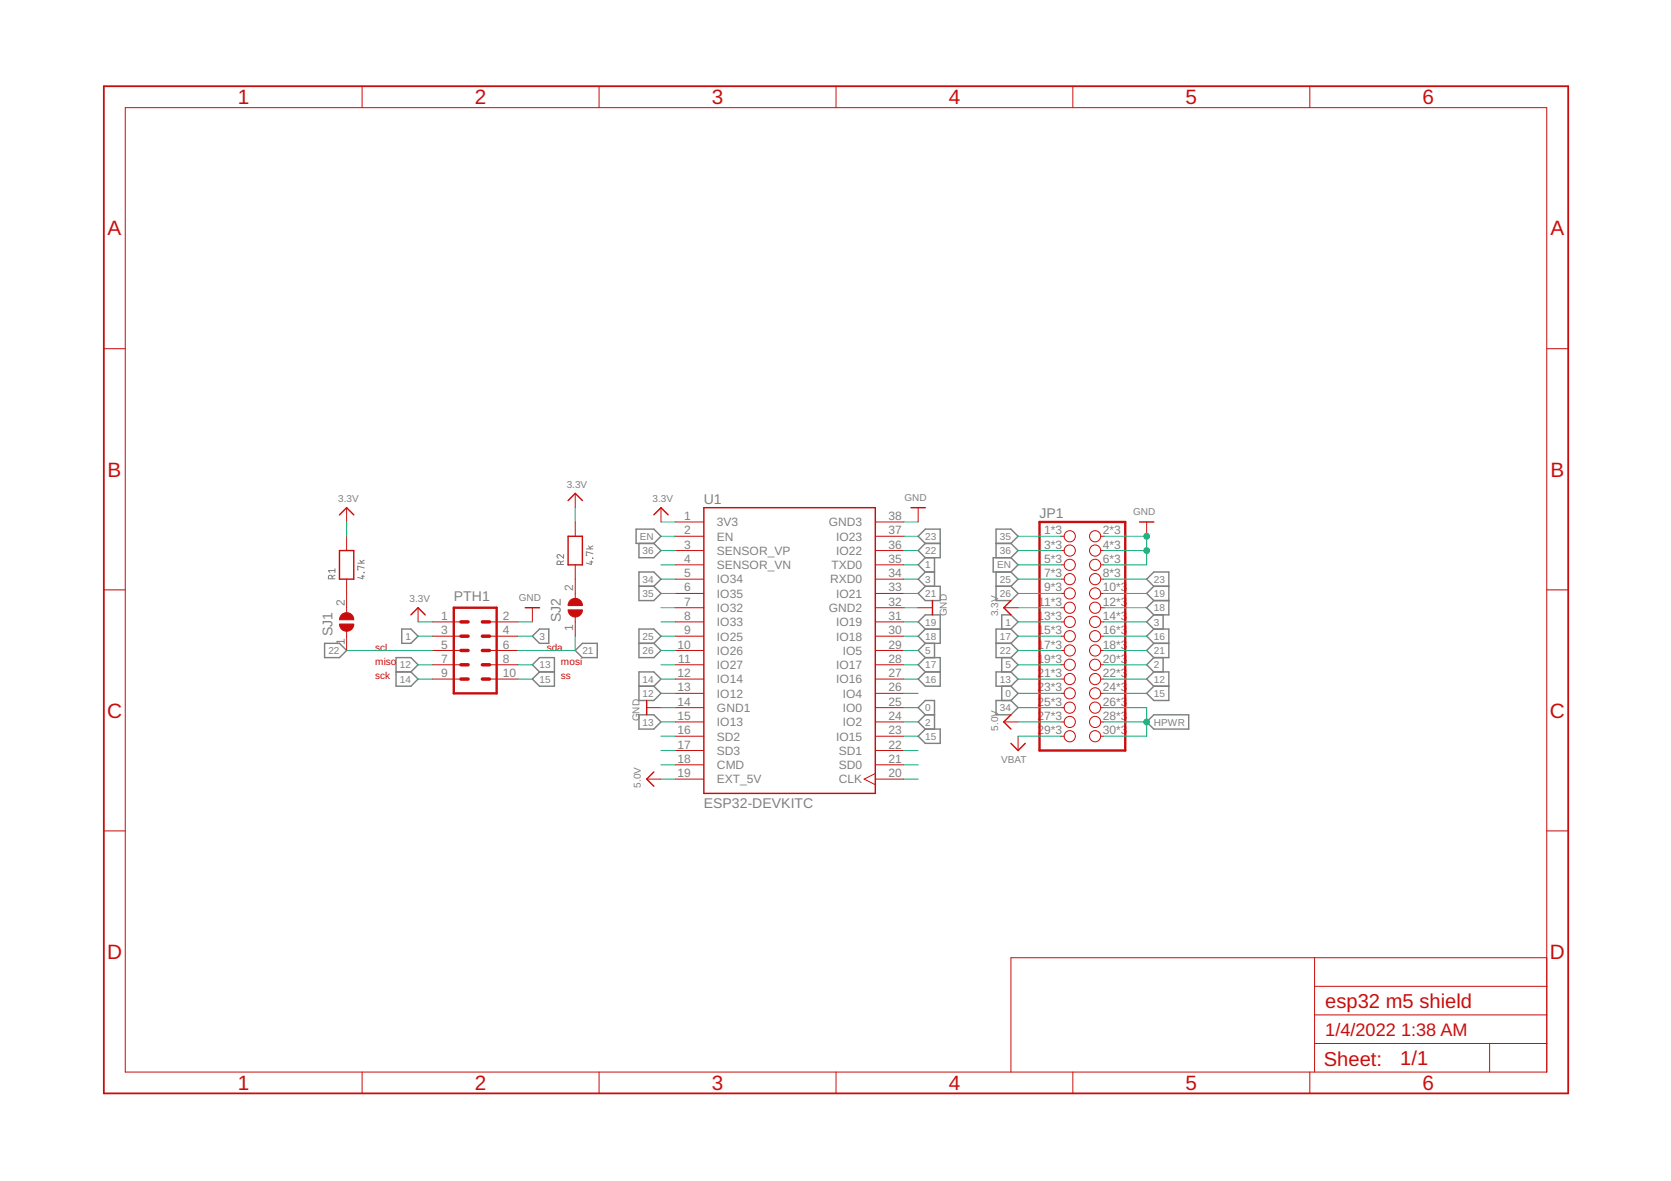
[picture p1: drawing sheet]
<svg xmlns="http://www.w3.org/2000/svg" width="297mm" height="210mm" viewBox="0 0 297 210" stroke-linecap="round" stroke-linejoin="round" font-family="sans-serif">
<g fill="none" stroke="#808080" stroke-width=".18">
<path d="M64 99.6l.4 .5M64.7 99.6l-.5 .3M100.2 98.6v.6l-.7-.5a.32 .32 0 0 0-.5 .1 .32 .32 0 0 0 .3 .4M100.2 99.7l-.5 .2M104.2 97.6h1.2M104.6 97l.4 .6M104.9 99.9h.5M105.1 99.7v.6l-.9-.2M105.3 99.2l.1 .1zM105.4 98.4l-1.2-.3v.6h.2M105.4 97l-.6 .3M59 102.9l-.1-.6-.3-.1-.2 .2v.5h1.1"/>
<path d="M59.5 102.2l-.5 .3M59.5 101.4h-1.1l.2 .3M59.5 101.1v.6M63.6 100.1h1.1M64.2 102.4h.5M64.5 102.2v.7l-.9-.3M64.7 101.7v.1zM64.7 100.9l-1.1-.3v.7h.1M99.7 100.3l-.1-.4-.2-.2-.3 .1-.1 .5h1.2"/>
</g>
<g fill="none" stroke="#808080" stroke-width=".25">
<path d="M113.1 94h3.1l1.3 1.3-1.3 1.3h-3.1zM113.6 96.6v2.5h2.6l1.3-1.2-1.3-1.3M164.5 96.6h2.6M164.5 96.6l-1.3-1.3 1.3-1.3h2.6v5.1h-2.6M164.5 99.1l-1.3 1.3 1.3 1.3M164.5 96.6l-1.3 1.3 1.3 1.2M166.1 99.1v5.1M177.1 96.6h2.6M179.7 96.6l1.3-1.3-1.3-1.3h-2.6v5.1M179.7 96.6l1.3 1.3-1.3 1.2M179.7 99.1h-3.1v2.6h3.1M179.7 99.1l1.3 1.3-1.3 1.3"/>
<path d="M57.7 114.3h2.6l1.3 1.3-1.3 1.3h-2.6zM70.4 116.9h2.6l1.3 1.3-1.3 1.2 1.3 1.3-1.3 1.3h-2.6zM70.4 119.4h2.6M71.4 111.8h1.6l1.3 1.3-1.3 1.2h-1.6zM94.6 118.2l1.3-1.3h2.7v5.1h-2.7l-1.3-1.3 1.3-1.3zM94.6 113.1l1.3-1.3h1.7v2.5h-1.7zM95.9 119.4h2.7M103.5 114.3h2.7v2.6h-2.7l-1.2-1.3zM113.6 101.7h2.6l1.3 1.2-1.3 1.3 1.3 1.3-1.3 1.2h-2.6zM113.6 104.2h2.6M113.6 111.8h2.6l1.3 1.3-1.3 1.2 1.3 1.3-1.3 1.3h-2.6zM113.6 119.4h2.6l1.3 1.3-1.3 1.3 1.3 1.2-1.3 1.3h-2.6z"/>
<path d="M113.6 114.3h2.6M163.2 105.5l1.3-1.3h2.6v2.5h-2.6zM164.5 111.8l-1.3 1.3 1.3 1.2M164.5 114.3l-1.3 1.3 1.3 1.3M164.5 116.9l-1.3 1.3 1.3 1.2M164.5 101.7h1.6M164.5 116.9h2.6v5.1h-2.6l-1.3-1.3 1.3-1.3M164.5 111.8l-1.3-1.3 1.3-1.2h2.6v5h-2.6M164.5 111.8h2.6M164.5 119.4h2.6M164.5 101.7l-1.3 1.2 1.3 1.3M166.1 114.3v2.6"/>
<path d="M177.1 101.7v5h2.6l1.3-1.2-1.3-1.3M177.1 104.2h2.6M177.1 114.3h2.6M178.1 111.8v-2.5h1.6l1.3 1.2-1.3 1.3M178.1 116.9v2.5M179.7 111.8h-2.6v5.1h2.6M179.7 119.4h-2.6v2.6h2.6M179.7 101.7l1.3 1.2-1.3 1.3M179.7 111.8l1.3 1.3-1.3 1.2M179.7 114.3l1.3 1.3-1.3 1.3M179.7 116.9l1.3 1.3-1.3 1.2M179.7 119.4l1.3 1.3-1.3 1.3"/>
<path d="M205.1 106.7h2.7M205.1 104.2h2.7M205.1 119.4l-1.3 1.3 1.3 1.3M205.1 104.2l-1.3-1.3 1.3-1.2h2.7v7.6h-2.7M205.1 114.3h2.7M205.1 111.8h2.7v5.1h-2.7M205.1 119.4h2.7v5.1h-2.7l-1.3-1.3 1.3-1.2M205.1 111.8l-1.3 1.3 1.3 1.2M205.1 114.3l-1.3 1.3 1.3 1.3M205.1 116.9l-1.3 1.3 1.3 1.2M205.1 104.2l-1.3 1.3 1.3 1.2M205.1 106.7l-1.3 1.3 1.3 1.3"/>
<path d="M205.1 109.3l-1.3 1.2 1.3 1.3M206.8 109.3v2.5M206.8 116.9v2.5M113.6 127h2.6l1.3 1.3-1.3 1.3h-2.6zM113.6 122h2.6M163.2 130.9l1.3-1.3h2.6v2.5h-2.6zM164.5 127l-1.3 1.3 1.3 1.3M164.5 127l-1.3-1.2 1.3-1.3h1.6v5.1M164.5 127h1.6M177.1 124.5h2.6l1.3 1.3-1.3 1.2h-2.6zM178.1 122v2.5M179.7 122l1.3 1.2-1.3 1.3"/>
<path d="M203.8 128.3l1.3-1.3h6.2v2.6h-6.2zM205.1 122h2.7"/>
</g>
<g fill="none" stroke="#c90d0c" stroke-width=".25">
<path d="M60.3 97.9h2.6v5h-2.6zM60.3 91.5l1.3-1.3 1.3 1.3M101 95.3h2.5v5.1h-2.5zM101 89l1.3-1.3 1.2 1.3M116.2 91.5l1.3-1.3 1.3 1.3M125.1 90.2h30.5v50.8h-30.5zM161.9 90.2h2.6M202.6 92.8h2.5M73 109.3l1.3-1.3 1.3 1.3M93.4 108h2.5M165.8 106.7v2.6M179.7 106.7l-1.3 1.3 1.3 1.3"/>
<path d="M115 124.5v2.5M116.2 137.2l-1.2 1.3 1.2 1.2M179.7 127l-1.3 1.3 1.3 1.3M179.7 132.1l1.3 1.3 1.2-1.3"/>
</g>
<g fill="none" stroke="#c90d0c" stroke-width=".18">
<path d="M22.3 19.1h252.7v171.4h-252.7zM64.4 15.3v3.8M106.5 15.3v3.8M148.6 15.3v3.8M190.7 15.3v3.8M232.8 15.3v3.8M18.5 62h3.8M275 62h3.8M61.6 90.2v2.6M61.6 95.3v2.6M102.3 87.7v2.5M102.3 92.8v2.5"/>
<path d="M117.5 90.2v2.6M120 92.8h5.1M120 95.3h5.1M120 97.9h5.1M155.6 92.8h5.1M155.6 95.3h5.1M155.6 97.9h5.1M163.2 90.2v2.6M188.6 95.3h.6M188.6 97.9h.6M195.7 95.3h.5M195.7 97.9h.5"/>
<path d="M203.8 92.8v2.5M18.5 104.8h3.8M61.6 102.9v6M61.6 112.2v3.4M74.3 108v2.5M76.9 110.5h5M76.9 113.1h5M76.9 115.6h5M76.9 118.2h5M87 110.5h5.1M87 113.1h5.1M87 115.6h5.1"/>
<path d="M87 118.2h5.1M94.6 108v2.5M102.3 100.4v6M102.3 109.7v3.4M120 100.4h5.1M120 102.9h5.1M120 105.5h5.1M120 108h5.1M120 110.5h5.1M120 113.1h5.1M120 115.6h5.1M120 118.2h5.1"/>
<path d="M155.6 100.4h5.1M155.6 102.9h5.1M155.6 105.5h5.1M155.6 108h5.1M155.6 110.5h5.1M155.6 113.1h5.1M155.6 115.6h5.1M155.6 118.2h5.1M163.2 108h2.6M178.4 108h2.6M188.6 100.4h.6M188.6 102.9h.6"/>
<path d="M188.6 105.5h.6M188.6 108h.6M188.6 110.5h.6M188.6 113.1h.6M188.6 115.6h.6M188.6 118.2h.6M195.7 100.4h.5M195.7 102.9h.5M195.7 105.5h.5M195.7 108h.5M195.7 110.5h.5M195.7 113.1h.5"/>
<path d="M195.7 115.6h.5M195.7 118.2h.5M275 104.8h3.8M76.9 120.7h5M87 120.7h5.1M115 125.8h2.5M115 138.5h2.5M120 120.7h5.1M120 123.2h5.1M120 125.8h5.1M120 128.3h5.1M120 130.9h5.1"/>
<path d="M120 133.4h5.1M120 135.9h5.1M120 138.5h5.1M155.6 120.7h5.1M155.6 123.2h5.1M155.6 125.8h5.1M155.6 128.3h5.1M155.6 130.9h5.1M155.6 133.4h5.1M155.6 135.9h5.1M155.6 138.5h5.1M155.6 137.5l-2 1 2 1"/>
<path d="M178.4 128.3h2.6M181 130.9v2.5M188.6 120.7h.6M188.6 123.2h.6M188.6 125.8h.6M188.6 128.3h.6M188.6 130.9h.6M195.7 120.7h.5M195.7 123.2h.5M195.7 125.8h.5M195.7 128.3h.5M195.7 130.9h.5"/>
<path d="M18.5 147.7h3.8M275 147.7h3.8M233.7 170.2v20.3M233.7 175.3h41.3M275 170.2h-95.3v20.3M64.4 190.5v3.8M106.5 190.5v3.8M148.6 190.5v3.8M190.7 190.5v3.8M232.8 190.5v3.8M233.7 185.5h41.3M233.7 180.4h41.3"/>
<path d="M264.8 185.5v5"/>
<circle cx="190.2" cy="97.9" r=".99"/>
<circle cx="190.2" cy="95.3" r=".99"/>
<circle cx="194.7" cy="95.3" r=".99"/>
<circle cx="194.7" cy="97.9" r=".99"/>
<circle cx="190.2" cy="100.4" r=".99"/>
<circle cx="190.2" cy="102.9" r=".99"/>
<circle cx="190.2" cy="105.5" r=".99"/>
<circle cx="190.2" cy="108" r=".99"/>
<circle cx="190.2" cy="110.5" r=".99"/>
<circle cx="190.2" cy="113.1" r=".99"/>
<circle cx="190.2" cy="115.6" r=".99"/>
<circle cx="190.2" cy="118.2" r=".99"/>
<circle cx="194.7" cy="102.9" r=".99"/>
<circle cx="194.7" cy="105.5" r=".99"/>
<circle cx="194.7" cy="110.5" r=".99"/>
<circle cx="194.7" cy="113.1" r=".99"/>
<circle cx="194.7" cy="115.6" r=".99"/>
<circle cx="194.7" cy="108" r=".99"/>
<circle cx="194.7" cy="118.2" r=".99"/>
<circle cx="194.7" cy="100.4" r=".99"/>
<circle cx="190.2" cy="123.2" r=".99"/>
<circle cx="190.2" cy="128.3" r=".99"/>
<circle cx="190.2" cy="130.9" r=".99"/>
<circle cx="190.2" cy="120.7" r=".99"/>
<circle cx="190.2" cy="125.8" r=".99"/>
<circle cx="194.7" cy="123.2" r=".99"/>
<circle cx="194.7" cy="130.9" r=".99"/>
<circle cx="194.7" cy="128.3" r=".99"/>
<circle cx="194.7" cy="120.7" r=".99"/>
<circle cx="194.7" cy="125.8" r=".99"/>
</g>
<path d="M184.8 92.8h15.2v40.6h-15.2zM80.7 108h7.6v15.2h-7.6z" fill="none" stroke="#c90d0c" stroke-width=".42"/>
<path d="M81.9 118.2h1.3M81.9 115.6h1.3M81.9 113.1h1.3M81.9 110.5h1.3M85.7 118.2h1.3M85.7 115.6h1.3M85.7 113.1h1.3M85.7 110.5h1.3M81.9 120.7h1.3M85.7 120.7h1.3" fill="none" stroke="#c90d0c" stroke-width=".61"/>
<g fill="#c90d0c" stroke="#c90d0c" stroke-width=".18">
<path d="M60.8 109.2a1.27 1.27 0 0 1 1.3-.2 1.27 1.27 0 0 1 .8 1.2h-2.6l.1-.5z" fill-rule="evenodd"/>
<path d="M60.3 110.9h2.6a1.27 1.27 0 0 1-1.3 1.3 1.27 1.27 0 0 1-1.3-1.3z" fill-rule="evenodd"/>
<path d="M101.4 106.7a1.27 1.27 0 0 1 1.4-.2 1.27 1.27 0 0 1 .7 1.1h-2.5l.1-.4z" fill-rule="evenodd"/>
<path d="M101 108.4h2.5a1.27 1.27 0 0 1-1.2 1.3 1.27 1.27 0 0 1-1.3-1.3z" fill-rule="evenodd"/>
</g>
<path d="M18.5 15.3h260.3v179h-260.3z" fill="none" stroke="#c90d0c" stroke-width=".32"/>
<g fill="none" stroke="#0dab76" stroke-width=".18">
<path d="M61.6 92.8v2.5M102.3 90.2v2.6M117.5 95.3h2.5M117.5 97.9h2.5M117.5 92.8h2.5M160.7 95.3h2.5M160.7 97.9h2.5M160.7 92.8h2.5M181 95.3h7.6M181 97.9h7.6M196.2 95.3h7.6v5.1h-7.6M196.2 97.9h7.6"/>
<path d="M61.6 115.6h15.3M74.3 113.1h2.6M74.3 110.5h2.6M74.3 118.2h2.6M92.1 113.1h2.5M92.1 110.5h2.5M92.1 118.2h2.5M102.3 113.1v2.5h-10.2M117.5 105.5h2.5M117.5 100.4h2.5M117.5 102.9h2.5M117.5 113.1h2.5"/>
<path d="M117.5 115.6h2.5M117.5 108h2.5M117.5 110.5h2.5M117.5 118.2h2.5M160.7 105.5h2.5M160.7 100.4h2.5M160.7 102.9h2.5M160.7 113.1h2.5M160.7 115.6h2.5M160.7 108h2.5M160.7 110.5h2.5M160.7 118.2h2.5"/>
<path d="M181 105.5h7.6M181 100.4h7.6M181 102.9h7.6M181 113.1h7.6M181 115.6h7.6M181 108h7.6M181 110.5h7.6M181 118.2h7.6M196.2 105.5h7.6M196.2 102.9h7.6M196.2 113.1h7.6M196.2 115.6h7.6"/>
<path d="M196.2 108h7.6M196.2 110.5h7.6M196.2 118.2h7.6M74.3 120.7h2.6M92.1 120.7h2.5M117.5 120.7h2.5M117.5 128.3h2.5M117.5 123.2h2.5M117.5 125.8h2.5M117.5 138.5h2.5M117.5 130.9h2.5M117.5 133.4h2.5"/>
<path d="M117.5 135.9h2.5M160.7 120.7h2.5M160.7 128.3h2.5M160.7 123.2h2.5M160.7 125.8h2.5M160.7 138.5h2.5M160.7 130.9h2.5M160.7 133.4h2.5M160.7 135.9h2.5M181 120.7h7.6M181 128.3h7.6M181 123.2h7.6"/>
<path d="M181 125.8h7.6M181 130.9h7.6M196.2 120.7h7.6M196.2 128.3h7.6M196.2 123.2h7.6M196.2 125.8h7.6v5.1h-7.6"/>
</g>
<g fill="#0dab76" stroke="#0dab76" stroke-width=".18">
<circle cx="203.8" cy="128.3" r=".51"/>
<circle cx="203.8" cy="95.3" r=".51"/>
<circle cx="203.8" cy="97.9" r=".51"/>
</g>
<g font-size="3.7" fill="#c90d0c">
<text x="42.3" y="18.5">1</text>
<text x="84.4" y="18.5">2</text>
<text x="126.5" y="18.5">3</text>
<text x="168.6" y="18.5">4</text>
<text x="210.8" y="18.5">5</text>
<text x="252.9" y="18.5">6</text>
<text x="19.1" y="41.8">A</text>
<text x="275.6" y="41.8">A</text>
<text x="19.1" y="84.7">B</text>
<text x="275.6" y="84.7">B</text>
<text x="19" y="127.5">C</text>
<text x="275.5" y="127.5">C</text>
<text x="19" y="170.4">D</text>
<text x="275.5" y="170.4">D</text>
<text x="42.3" y="193.7">1</text>
<text x="84.4" y="193.7">2</text>
<text x="126.5" y="193.7">3</text>
<text x="168.6" y="193.7">4</text>
<text x="210.8" y="193.7">5</text>
<text x="252.9" y="193.7">6</text>
</g>
<g font-size="3.6" fill="#c90d0c">
<text x="235.6" y="179.1">esp32 m5 shield</text>
<text x="235.3" y="189.4">Sheet:</text>
<text x="248.9" y="189.3">1/1</text>
</g>
<g font-size="3.2" fill="#c90d0c">
<text x="235.6" y="184.2">1/4/2022</text>
<text x="249" y="184.2">1:38 AM</text>
</g>
<g font-size="2.5" fill="#808080">
<text x="125.1" y="89.6">U1</text>
<text x="184.8" y="92.1">JP1</text>
<text x="80.7" y="106.7">PTH1</text>
<text x="59.1" y="113.1" transform="rotate(-90 59.1 113.1)">SJ1</text>
<text x="99.7" y="110.5" transform="rotate(-90 99.7 110.5)">SJ2</text>
<text x="125.1" y="143.6">ESP32-DEVKITC</text>
</g>
<g font-size="2.1" fill="#808080">
<text x="121.6" y="92.4">1</text>
<text x="121.6" y="95">2</text>
<text x="127.5" y="93.5">3V3</text>
<text x="147.3" y="93.5">GND3</text>
<text x="157.9" y="95">37</text>
<text x="157.9" y="92.4">38</text>
<text x="185.6" y="95">1*3</text>
<text x="196" y="95">2*3</text>
<text x="121.6" y="97.5">3</text>
<text x="121.6" y="100">4</text>
<text x="127.5" y="96.1">EN</text>
<text x="127.5" y="98.6">SENSOR_VP</text>
<text x="127.5" y="101.1">SENSOR_VN</text>
<text x="147.8" y="101.1">TXD0</text>
<text x="148.6" y="98.6">IO22</text>
<text x="148.6" y="96.1">IO23</text>
<text x="157.9" y="100">35</text>
<text x="157.9" y="97.5">36</text>
<text x="185.6" y="97.5">3*3</text>
<text x="185.6" y="100">5*3</text>
<text x="196" y="97.5">4*3</text>
<text x="196" y="100">6*3</text>
<text x="61.3" y="107.6" transform="rotate(-90 61.3 107.6)">2</text>
<text x="101.9" y="105.1" transform="rotate(-90 101.9 105.1)">2</text>
<text x="121.6" y="102.6">5</text>
<text x="121.6" y="105.1">6</text>
<text x="121.6" y="107.6">7</text>
<text x="127.5" y="103.7">IO34</text>
<text x="127.5" y="106.2">IO35</text>
<text x="147.6" y="103.7">RXD0</text>
<text x="148.6" y="106.2">IO21</text>
<text x="157.9" y="107.6">32</text>
<text x="157.9" y="105.1">33</text>
<text x="157.9" y="102.6">34</text>
<text x="184.6" y="107.6">11*3</text>
<text x="185.6" y="102.6">7*3</text>
<text x="185.6" y="105.1">9*3</text>
<text x="196" y="102.6">8*3</text>
<text x="196" y="105.1">10*3</text>
<text x="196" y="107.6">12*3</text>
<text x="78.4" y="110.2">1</text>
<text x="78.4" y="112.7">3</text>
<text x="89.4" y="110.2">2</text>
<text x="89.4" y="112.7">4</text>
<text x="101.9" y="112.1" transform="rotate(-90 101.9 112.1)">1</text>
<text x="121.6" y="110.2">8</text>
<text x="121.6" y="112.7">9</text>
<text x="127.5" y="108.8">IO32</text>
<text x="127.5" y="111.3">IO33</text>
<text x="127.5" y="113.8">IO25</text>
<text x="147.3" y="108.8">GND2</text>
<text x="148.6" y="113.8">IO18</text>
<text x="148.6" y="111.3">IO19</text>
<text x="157.9" y="112.7">30</text>
<text x="157.9" y="110.2">31</text>
<text x="184.4" y="110.2">13*3</text>
<text x="184.4" y="112.7">15*3</text>
<text x="196" y="110.2">14*3</text>
<text x="196" y="112.7">16*3</text>
<text x="61.3" y="114.6" transform="rotate(-90 61.3 114.6)">1</text>
<text x="78.4" y="115.3">5</text>
<text x="78.4" y="117.8">7</text>
<text x="89.4" y="115.3">6</text>
<text x="89.4" y="117.8">8</text>
<text x="120.4" y="115.3">10</text>
<text x="120.6" y="117.8">11</text>
<text x="127.5" y="116.4">IO26</text>
<text x="127.5" y="118.9">IO27</text>
<text x="148.6" y="118.9">IO17</text>
<text x="149.8" y="116.4">IO5</text>
<text x="157.9" y="117.8">28</text>
<text x="157.9" y="115.3">29</text>
<text x="184.4" y="115.3">17*3</text>
<text x="184.4" y="117.8">19*3</text>
<text x="196" y="115.3">18*3</text>
<text x="196" y="117.8">20*3</text>
<text x="78.4" y="120.3">9</text>
<text x="89.4" y="120.3">10</text>
<text x="120.4" y="120.3">12</text>
<text x="120.4" y="122.9">13</text>
<text x="120.4" y="125.4">14</text>
<text x="127.5" y="121.5">IO14</text>
<text x="127.5" y="124">IO12</text>
<text x="148.6" y="121.5">IO16</text>
<text x="149.8" y="124">IO4</text>
<text x="157.9" y="125.4">25</text>
<text x="157.9" y="122.9">26</text>
<text x="157.9" y="120.3">27</text>
<text x="184.4" y="120.3">21*3</text>
<text x="184.4" y="122.9">23*3</text>
<text x="184.4" y="125.4">25*3</text>
<text x="196" y="120.3">22*3</text>
<text x="196" y="122.9">24*3</text>
<text x="196" y="125.4">26*3</text>
<text x="120.4" y="128">15</text>
<text x="120.4" y="130.5">16</text>
<text x="127.5" y="126.5">GND1</text>
<text x="127.5" y="129.1">IO13</text>
<text x="127.5" y="131.6">SD2</text>
<text x="148.6" y="131.6">IO15</text>
<text x="149.8" y="129.1">IO2</text>
<text x="149.8" y="126.5">IO0</text>
<text x="157.9" y="130.5">23</text>
<text x="157.9" y="128">24</text>
<text x="184.4" y="128">27*3</text>
<text x="184.4" y="130.5">29*3</text>
<text x="196" y="128">28*3</text>
<text x="196" y="130.5">30*3</text>
<text x="120.4" y="133">17</text>
<text x="120.4" y="135.6">18</text>
<text x="127.5" y="134.2">SD3</text>
<text x="127.5" y="136.7">CMD</text>
<text x="149.1" y="136.7">SD0</text>
<text x="149.1" y="134.2">SD1</text>
<text x="157.9" y="135.6">21</text>
<text x="157.9" y="133">22</text>
<text x="120.4" y="138.1">19</text>
<text x="127.5" y="139.2">EXT_5V</text>
<text x="149.1" y="139.2">CLK</text>
<text x="157.9" y="138.1">20</text>
</g>
<g font-size="1.8" fill="#808080">
<text x="60.1" y="89.2">3.3V</text>
<text x="100.7" y="86.7">3.3V</text>
<text x="116" y="89.2">3.3V</text>
<text x="160.8" y="89">GND</text>
<text x="113.7" y="95.9">EN</text>
<text x="164.5" y="95.9">23</text>
<text x="177.7" y="95.9">35</text>
<text x="201.4" y="91.5">GND</text>
<text x="114.2" y="98.5">36</text>
<text x="164.5" y="101">1</text>
<text x="164.5" y="98.5">22</text>
<text x="177.2" y="101">EN</text>
<text x="177.7" y="98.5">36</text>
<text x="72.8" y="107">3.3V</text>
<text x="92.2" y="106.7">GND</text>
<text x="114.2" y="106.1">35</text>
<text x="114.2" y="103.6">34</text>
<text x="164.5" y="106.1">21</text>
<text x="164.5" y="103.6">3</text>
<text x="177.7" y="103.6">25</text>
<text x="177.7" y="106.1">26</text>
<text x="205.1" y="106.1">19</text>
<text x="205.1" y="103.6">23</text>
<text x="72.1" y="113.7">1</text>
<text x="95.9" y="113.7">3</text>
<text x="114.2" y="113.7">25</text>
<text x="164.5" y="111.2">19</text>
<text x="164.5" y="113.7">18</text>
<text x="168.3" y="109.5" transform="rotate(-90 168.3 109.5)">GND</text>
<text x="177.4" y="109.5" transform="rotate(-90 177.4 109.5)">3.3V</text>
<text x="177.7" y="113.7">17</text>
<text x="178.7" y="111.2">1</text>
<text x="205.1" y="113.7">16</text>
<text x="205.1" y="108.6">18</text>
<text x="205.1" y="111.2">3</text>
<text x="58.4" y="116.3">22</text>
<text x="71.1" y="118.8">12</text>
<text x="95.9" y="118.8">13</text>
<text x="103.5" y="116.3">21</text>
<text x="114.2" y="116.3">26</text>
<text x="164.5" y="118.8">17</text>
<text x="164.5" y="116.3">5</text>
<text x="177.7" y="116.3">22</text>
<text x="178.7" y="118.8">5</text>
<text x="205.1" y="116.3">21</text>
<text x="205.1" y="118.8">2</text>
<text x="71.1" y="121.3">14</text>
<text x="95.9" y="121.3">15</text>
<text x="114.2" y="123.9">12</text>
<text x="114.2" y="121.3">14</text>
<text x="164.5" y="121.3">16</text>
<text x="177.7" y="121.3">13</text>
<text x="178.7" y="123.9">0</text>
<text x="205.1" y="121.3">12</text>
<text x="205.1" y="123.9">15</text>
<text x="113.7" y="128.2" transform="rotate(-90 113.7 128.2)">G</text>
<text x="113.7" y="126.8" transform="rotate(-90 113.7 126.8)">ND</text>
<text x="114.2" y="129">13</text>
<text x="164.5" y="126.4">0</text>
<text x="164.5" y="131.5">15</text>
<text x="164.5" y="129">2</text>
<text x="177.4" y="129.8" transform="rotate(-90 177.4 129.8)">5.0V</text>
<text x="177.7" y="126.4">34</text>
<text x="205.1" y="129">HPWR</text>
<text x="178" y="135.7">VBAT</text>
<text x="113.9" y="140" transform="rotate(-90 113.9 140)">5.0V</text>
</g>
<g font-size="1.8" fill="#c90d0c">
<text x="66.7" y="118.2">miso</text>
<text x="66.7" y="115.6">scl</text>
<text x="97.2" y="115.6">sda</text>
<text x="99.7" y="118.2">mosi</text>
<text x="66.7" y="120.7">sck</text>
<text x="99.7" y="120.7">ss</text>
</g>
</svg>
